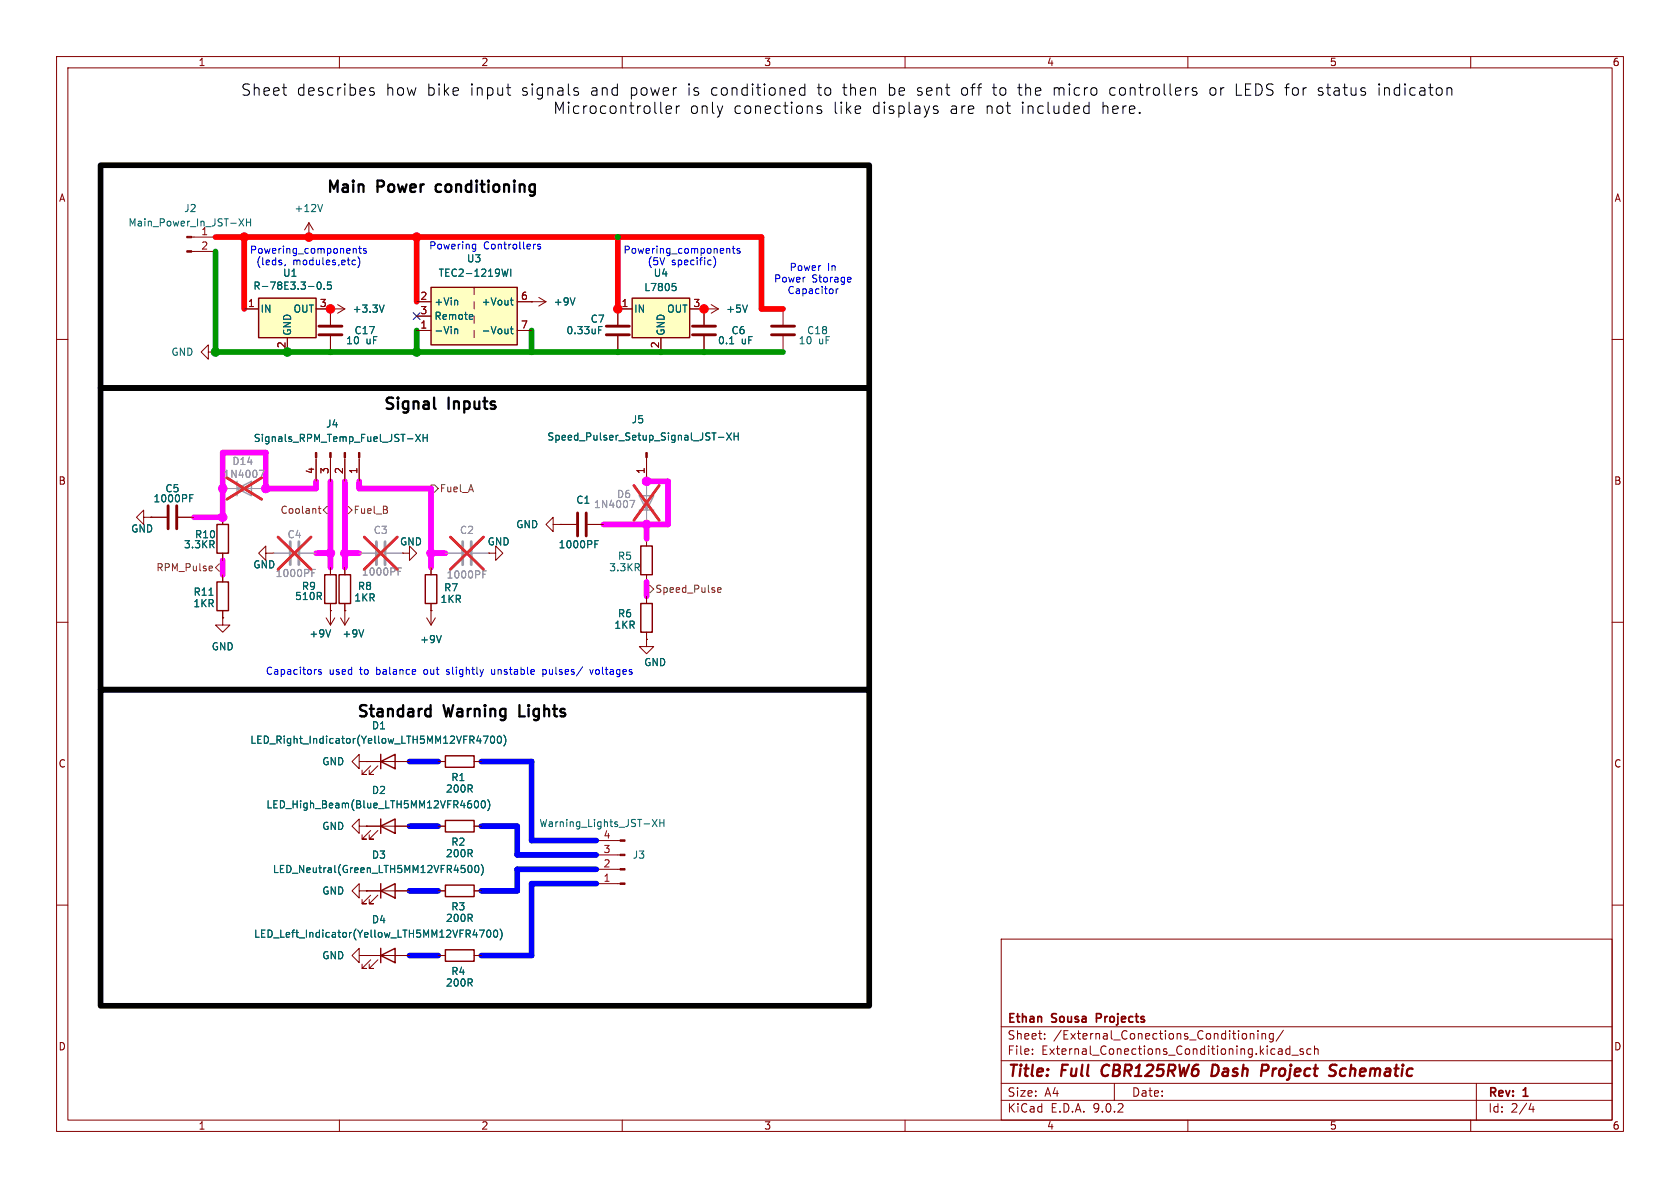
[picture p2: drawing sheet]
<svg xmlns="http://www.w3.org/2000/svg" width="297mm" height="210mm" viewBox="0 0 297 210" stroke-linecap="round" stroke-linejoin="round" font-family="sans-serif">
<g fill="none" stroke="#840000" stroke-width=".18">
<path d="M10 10h277v190h-277zM12 12h273v186h-273zM60 10v2M110 10v2M160 10v2M210 10v2M260 10v2M58.4 54.6v2.8M58.4 59.4v2.8M138.4 54.6v2.8M138.4 59.4v2.8M10 60h2"/>
<path d="M285 60h2M26.7 91.4h2.8M31.5 91.4h2.8M114.3 80.9v4.2M10 110h2M39.4 109.2v1.3h1.2l-1.2 1.3-1.3-1.3h1.3M39.4 109.2h.1M285 110h2M64.8 134.6h7.6M65.5 135.4l-1.5 1.5h.8h-.8v-.8M66.8 135.4l-1.5 1.5h.7h-.7v-.8M105.4 156.2h4.2"/>
<path d="M105.4 153.7h4.2M105.4 151.1h4.2M105.4 148.6h4.2M10 160h2M77.5 168.9h1.2M83.8 168.9h1.3M177 166h108v32h-108zM285 160h2M60 198v2M110 198v2M160 198v2M177 194.5h108"/>
<path d="M177 191.5h108M177 187.5h108M177 181.5h108M182.5 186.3v.1M182.5 185.5v.1M184.7 183.6v.1M184.7 182.8v.1M197 191.5v3M210 198v2M220.1 182.7l.3 .3v.4l-.3 .3M221 182.8l.2-.1 .4 .1 .1 .9M221 182.7v1"/>
<path d="M222.4 182.2v.1M222.4 182.7v1M223.1 182.8l.2-.1 .4 .1v.9M223.1 182.7v1M225.1 182.8l-.4-.1-.3 .3v.4l.1 .2h.6M225.1 182.7v1.2l-.3 .3-.3-.1M226.5 185.4l.2 .2v.8M226.7 186.3l-.2 .1M226.7 185.8h-.2M226.9 182.1l-1.3 2M228 184.9v1.5M228 185.5l-.4-.1-.3 .3v.4l.2 .2h.5"/>
<path d="M228.4 186.5h1.1M230.4 185.5l-.4-.1-.2 .2 .1 .2 .5 .2v.3h-.6M231.7 185.5l-.4-.1-.3 .3v.4l.2 .2h.5M232.4 185.5l.2-.1 .4 .1v.9M232.4 184.9v1.5M260 198v2M261 191.5v6.5M270.7 195l-.4 1.1h.9M271 195.6v1"/>
</g>
<path d="M195 188.5a1.27 1.27 0 0 0 0 1.6M215.2 188.3l-.8-.1-.2 2h.4l.5-.3M223.2 188.2l.9 .1a.58 .58 0 0 1-.3 1h-.8M236 189.4a.44 .44 0 0 1 0 .6M236 188.2l.3 .1M237.8 188.9a.66 .66 0 0 0-.9 .4v.7l.3 .2h.4" fill="none" stroke="#840000" stroke-width=".4"/>
<path d="M193.8 180h.6M194.4 179.2h-.6v1.5" fill="none" stroke="#840000" stroke-width=".3"/>
<path d="M56.4 57.7h4.1M56.4 59.2h4.1M136.4 57.7h4.1M136.4 59.2h4.1M29.7 89.4v4.1M31.2 89.4v4.1" fill="none" stroke="#840000" stroke-width=".51"/>
<path d="M67.3 134.6l2.5-1.2v2.5zM67.3 133.4v2.5M78.7 167.9h5.1v2h-5.1z" fill="none" stroke="#840000" stroke-width=".25"/>
<g fill="none" stroke="#006464" stroke-width=".18">
<path d="M127 77.3h1M128.5 76.5l.8 1.3M129.3 76.5l-.8 1.3M129.8 76.5v1.3M129.8 77.1h.7M130.5 76.5v1.3M33.5 88.1h.5M33.5 87.4h.7M84.3 131h.8M85.4 130.1h.9l-.6 1.3M86.8 130.2l.2-.1a.68 .68 0 0 1 .5 .7 .68 .68 0 0 1-.5 .6l-.2-.1-.1-.4zM88 130.2l.2-.1a.68 .68 0 0 1 .5 .7 .68 .68 0 0 1-.5 .6l-.2-.1-.1-.4z"/>
<path d="M89.1 129.9a1.46 1.46 0 0 1 0 2M115.3 144.9l.9 1.2M116.2 144.9l-.9 1.2M116.6 144.9v1.2M116.6 145.5h.8M117.4 144.9v1.2"/>
</g>
<path d="M41.9 86.4l2.5-1.3v2.5zM41.9 85.1v2.5" fill="none" stroke="#a1a1a1" stroke-width=".25"/>
<path d="M39.4 86.4h7.6" fill="none" stroke="#a1a1a1" stroke-width=".18"/>
<path d="M45.8 83.1h.9l-.6 1.3" fill="none" stroke="#989898" stroke-width=".18"/>
<path d="M40.1 84.5l6.2 3.8M46.3 84.5l-6.2 3.8" fill="none" stroke="#e12e31" stroke-width=".46"/>
<g fill="#840000" stroke="#840000" stroke-width=".18">
<path d="M109.6 156.1h.9v.2h-.9z"/>
<path d="M109.6 153.5h.9v.3h-.9z"/>
<path d="M109.6 151h.9v.3h-.9z"/>
<path d="M109.6 148.5h.9v.2h-.9z"/>
<path d="M114.2 80h.2v.9h-.2z"/>
</g>
<path d="M111.8 52.7h10.1v7h-10.1z" fill="#ffffc2"/>
<path d="M111.8 52.7h10.1v7h-10.1z" fill="none" stroke="#840000" stroke-width=".25"/>
<g fill="none" stroke="#840000" stroke-width=".18">
<path d="M94 53.3h.1M94 53.3h2.5M95.2 52.6l1.3 .7M96.5 53.3l-1.3 .8M109.2 59.4v2.8M111.8 54.6h-2.6v2.8M116.8 59.7v2.5M121.9 54.6h5.1M124.5 54.6h.1M124.5 54.6v2.8M124.5 59.4v2.8M125.7 53.8l1.3 .8"/>
<path d="M127 54.6l-1.3 .8M25.4 91.4v-1.2l-1.3 1.2 1.3 1.3v-1.3h1.3M26.7 91.4h.1"/>
</g>
<path d="M101.7 52.6l-.5 1.3M105.8 58.3h.5M118.9 50.1h.6M119 50.6h.3l.2 .2-.1 .5-.4 .1M132.1 53.9l-.4 1.3M129 60.8h.7" fill="none" stroke="#006464" stroke-width=".18"/>
<path d="M107.2 57.7h4.1M107.2 59.2h4.1M122.4 57.7h4.1M122.4 59.2h4.1" fill="none" stroke="#840000" stroke-width=".51"/>
<path d="M76.2 50.8h15.2v10.2h-15.2z" fill="#ffffc2"/>
<path d="M76.2 50.8h15.2v10.2h-15.2zM113.3 96.5h2v5.1h-2zM113.3 106.7h2v5.1h-2zM78.7 133.6h5.1v2h-5.1zM67.3 146.1l2.5-1.3v2.5zM67.3 157.5l2.5-1.3v2.6zM67.3 144.8v2.5M67.3 156.2v2.6M78.7 156.5h5.1v2h-5.1zM78.7 145h5.1v2.1h-5.1zM67.3 168.9l2.5-1.3v2.6zM67.3 167.6v2.6" fill="none" stroke="#840000" stroke-width=".25"/>
<g fill="none" stroke="#840000" stroke-width=".18">
<path d="M54.6 39.4l-.8 1.2M54.6 39.4l.8 1.2M54.6 39.4v2.5M33.9 41.9h4.2M33.9 44.5h4.2M54.6 41.9h.1M58.4 54.6h.1M58.4 54.6h2.6M59.7 53.8l1.3 .8M61 54.6l-1.3 .8M73.7 53.3h2.5M73.7 58.4h2.5"/>
<path d="M73.7 55.9h2.5M83.8 50.8v1.3M83.8 53.3v1.3M83.8 55.9v1.3M83.8 58.4v1.3M91.4 53.3h2.6M91.4 58.4h2.6M36.8 62.2v-1.2l-1.2 1.2 1.2 1.3v-1.3h1.3M38.1 62.2h.1M55.9 80.9v4.2M58.4 80.9v4.2M61 80.9v4.2"/>
<path d="M63.5 80.9v4.2M71.1 97.8h1.3v-1.3l1.3 1.3-1.3 1.3v-1.3M71.1 97.8h.1M114.3 95.3v1.2M75.4 109.2l.8 1.3M76.2 108h.1M76.2 108v2.5M77 109.2l-.8 1.3M114.3 113v1.3h1.3l-1.3 1.3-1.3-1.3h1.3M114.3 113h.1M114.3 101.6v1.3M114.3 105.4v1.3"/>
<path d="M114.3 111.8v1.2M63.5 134.6v-1.2l-1.3 1.2 1.3 1.3v-1.3h1.3M64.8 134.6h.1M77.5 134.6h1.2M83.8 134.6h1.3M63.5 146.1v-1.3l-1.3 1.3 1.3 1.2v-1.2h1.3M63.5 157.5v-1.3l-1.3 1.3 1.3 1.3v-1.3h1.3M64.8 146.1h.1M64.8 157.5h.1M64.8 157.5h7.6M64.8 146.1h7.6M65.5 146.8l-1.5 1.5h.8h-.8v-.7"/>
<path d="M65.5 158.2l-1.5 1.6h.8h-.8v-.8M66.8 146.8l-1.5 1.5h.7h-.7v-.7M66.8 158.2l-1.5 1.6h.7h-.7v-.8M77.5 157.5h1.2M77.5 146.1h1.2M83.8 157.5h1.3M83.8 146.1h1.3M63.5 168.9v-1.3l-1.3 1.3 1.3 1.3v-1.3h1.3M64.8 168.9h.1M64.8 168.9h7.6M65.5 169.7l-1.5 1.5h.8h-.8v-.8M66.8 169.7l-1.5 1.5h.7h-.7v-.8"/>
</g>
<g fill="none" stroke="#006464" stroke-width=".18">
<path d="M42.2 38.7l.9 1.2M43.1 38.7l-.9 1.2M43.6 38.7v1.2M43.6 39.3h.7M44.3 38.7v1.2M57 36.1l-.4 1.3M67.9 53.9l-.4 1.3M80.4 58.3l.2-.1h.3v.8M80.4 58.2v.8M80.7 53.1l.2 .2v.6M83.4 55.6l.2 .3-.6 .1M83.5 56.4l-.1 .1"/>
<path d="M89.8 47.6l-.3 1.2-.2-.9-.3 .9M90.2 58.2h.5M90.2 53.1h.5M90.3 47.6v1.2M90.4 52.6v1.1l.3 .2M90.4 57.7v1.1l.3 .2M73.5 76.8l.8 1.2M74.3 76.8l-.8 1.2M74.8 76.8v1.2M74.8 77.4h.7M75.5 76.8v1.2M78 112.3l-.4 1.3"/>
<path d="M82.8 153.1l.2-.1a.68 .68 0 0 1 .5 .6 .68 .68 0 0 1-.5 .6l-.2-.1-.1-.3zM84 141.6l.2-.1a.68 .68 0 0 1 .4 .7 .68 .68 0 0 1-.4 .6 .84 .84 0 0 1-.2-1.2zM84 153.1l.2-.1a.68 .68 0 0 1 .5 .6 .68 .68 0 0 1-.5 .6l-.2-.1-.1-.3zM85.1 152.8a1.46 1.46 0 0 1 0 1.9M85.2 141.7l.2-.2a.68 .68 0 0 1 .4 .7 .68 .68 0 0 1-.4 .6l-.2-.1-.1-.4zM86.2 141.4a1.46 1.46 0 0 1 0 1.9M84.8 164.4h.8l-.5 1.3M86.2 164.5l.1-.1a.68 .68 0 0 1 .5 .6 .68 .68 0 0 1-.5 .7l-.1-.1-.2-.4zM87.4 164.5l.2-.1a.68 .68 0 0 1 .4 .6 .68 .68 0 0 1-.4 .7l-.2-.1-.1-.4zM88.4 164.2a1.46 1.46 0 0 1 0 2"/>
</g>
<g fill="#840000" stroke="#840000" stroke-width=".18">
<path d="M33 41.8h.9v.2h-.9z"/>
<path d="M33 44.3h.9v.3h-.9z"/>
<path d="M63.4 80h.2v.9h-.2z"/>
<path d="M60.8 80h.3v.9h-.3z"/>
<path d="M58.3 80h.2v.9h-.2z"/>
<path d="M55.8 80h.2v.9h-.2z"/>
</g>
<path d="M45.7 52.7h10.2v7h-10.2z" fill="#ffffc2"/>
<path d="M45.7 52.7h10.2v7h-10.2zM38.4 92.7h2v5.1h-2zM38.4 102.9h2v5.1h-2zM57.4 101.6h2v5.1h-2zM59.9 101.6h2.1v5.1h-2.1zM75.2 101.6h2v5.1h-2z" fill="none" stroke="#840000" stroke-width=".25"/>
<g fill="none" stroke="#840000" stroke-width=".18">
<path d="M43.2 54.6h2.5M50.8 59.7v2.5M55.9 54.6h2.5M58.4 54.6h.1M58.4 54.6v2.8M58.4 59.4v2.8M73.7 53.3h2.5M73.7 58.4h2.5M73.7 55.9h2.5M91.4 53.3h2.6M91.4 58.4h2.6M94 53.3h.1"/>
<path d="M109.2 59.4v2.8M111.8 54.6h-2.6v2.8M116.8 59.7v2.5M121.9 54.6h2.6M124.5 54.6h.1M124.5 54.6v2.8M124.5 59.4v2.8M26.7 91.4h.1M26.7 91.4h2.8M31.5 91.4h2.8M39.4 91.4v1.3M39.4 97.8v1.3"/>
<path d="M47 97.8v-1.3l-1.3 1.3 1.3 1.3v-1.3h1.3M48.3 97.8h.1M55.9 81.3v3.8M58.4 81.3v3.8M61 81.3v3.8M63.5 81.3v3.8M71.1 97.8h.1M86.4 97.8h1.2v-1.3l1.3 1.3-1.3 1.3v-1.3M86.4 97.8h.1M97.8 92.7v-1.3l-1.3 1.3 1.3 1.3v-1.3h1.3M99.1 92.7h.1M99.1 92.7h2.8"/>
<path d="M103.9 92.7h2.8M114.3 81.3v3.8M39.4 109.2h.1M39.4 101.6v1.3M39.4 108v1.2M57.7 109.2l.7 1.3M58.4 108h.1M58.4 100.3v1.3M58.4 106.7v3.8M59.2 109.2l-.8 1.3M60.2 109.2l.8 1.3M61 108h.1"/>
<path d="M61 100.3v1.3M61 106.7v3.8M61.7 109.2l-.7 1.3M76.2 108h.1M76.2 100.3v1.3M76.2 106.7v1.3M114.3 113h.1M114.3 105.4v1.3M114.3 111.8v1.2M64.8 134.6h.1M64.8 134.6h2.5M69.8 134.6h2.6"/>
<path d="M77.5 134.6h1.2M83.8 134.6h1.3M64.8 146.1h.1M64.8 157.5h.1M64.8 157.5h2.5M64.8 146.1h2.5M69.8 157.5h2.6M69.8 146.1h2.6M77.5 157.5h1.2M77.5 146.1h1.2M83.8 157.5h1.3M83.8 146.1h1.3"/>
<path d="M64.8 168.9h.1M64.8 168.9h2.5M69.8 168.9h2.6M77.5 168.9h1.2M83.8 168.9h1.3"/>
</g>
<g fill="none" stroke="#006464" stroke-width=".18">
<path d="M56.2 49.9h.2a.68 .68 0 0 1 .4 .6 .68 .68 0 0 1-.4 .6 .84 .84 0 0 1-.2-1.2zM57.3 51v.1M58.5 49.9h-.6v.6l.1-.2 .5 .1 .1 .2-.1 .4-.2 .1-.4-.1M67.9 53.9l-.4 1.3M80.4 58.3l.2-.1h.3v.8M80.4 58.2v.8M80.7 53.1l.2 .2v.6M83.4 55.6l.2 .3-.6 .1M83.5 56.4l-.1 .1M89.8 47.6l-.3 1.2-.2-.9-.3 .9M90.2 58.2h.5M90.2 53.1h.5"/>
<path d="M90.3 47.6v1.2M90.4 52.6v1.1l.3 .2M90.4 57.7v1.1l.3 .2M101.7 52.6l-.5 1.3M105.8 58.3h.5M118.9 50.1h.6M119 50.6h.3l.2 .2-.1 .5-.4 .1M132.1 53.9l-.4 1.3M73.5 76.8l.8 1.2M74.3 76.8l-.8 1.2M74.8 76.8v1.2M74.8 77.4h.7"/>
<path d="M75.5 76.8v1.2M127 77.3h1M128.5 76.5l.8 1.3M129 60.8h.7M129.3 76.5l-.8 1.3M129.8 76.5v1.3M129.8 77.1h.7M130.5 76.5v1.3M33.5 88.1h.5M33.5 87.4h.7M105.2 96.2h.4M105.2 95.6h.6"/>
<path d="M36.9 105.2h.8M58.5 111.3l-.5 1.3M64.3 111.3l-.4 1.3M78 112.3l-.4 1.3M84.3 131h.8M85.4 130.1h.9l-.6 1.3M86.8 130.2l.2-.1a.68 .68 0 0 1 .5 .7 .68 .68 0 0 1-.5 .6l-.2-.1-.1-.4zM88 130.2l.2-.1a.68 .68 0 0 1 .5 .7 .68 .68 0 0 1-.5 .6l-.2-.1-.1-.4zM89.1 129.9a1.46 1.46 0 0 1 0 2M82.8 153.1l.2-.1a.68 .68 0 0 1 .5 .6 .68 .68 0 0 1-.5 .6l-.2-.1-.1-.3zM84 141.6l.2-.1a.68 .68 0 0 1 .4 .7 .68 .68 0 0 1-.4 .6 .84 .84 0 0 1-.2-1.2zM84 153.1l.2-.1a.68 .68 0 0 1 .5 .6 .68 .68 0 0 1-.5 .6l-.2-.1-.1-.3z"/>
<path d="M85.1 152.8a1.46 1.46 0 0 1 0 1.9M85.2 141.7l.2-.2a.68 .68 0 0 1 .4 .7 .68 .68 0 0 1-.4 .6l-.2-.1-.1-.4zM86.2 141.4a1.46 1.46 0 0 1 0 1.9M84.8 164.4h.8l-.5 1.3M86.2 164.5l.1-.1a.68 .68 0 0 1 .5 .6 .68 .68 0 0 1-.5 .7l-.1-.1-.2-.4zM87.4 164.5l.2-.1a.68 .68 0 0 1 .4 .6 .68 .68 0 0 1-.4 .7l-.2-.1-.1-.4zM88.4 164.2a1.46 1.46 0 0 1 0 2"/>
</g>
<path d="M113 87.6h2.6l-1.3 2.6zM113 90.2h2.6" fill="none" stroke="#a1a1a1" stroke-width=".25"/>
<path d="M39.4 86.4h2.5M44.4 86.4h2.6M48.3 97.8h2.8M53.1 97.8h2.8M63.5 97.8h2.8M68.3 97.8h2.8M78.7 97.8h2.8M83.6 97.8h2.8M114.3 85.1v7.6" fill="none" stroke="#a1a1a1" stroke-width=".18"/>
<path d="M45.8 83.1h.9l-.6 1.3M111.4 88.5h.8l-.5 1.2M55.1 101.3h.5M55.1 100.7h.6M70.4 101h.4M70.4 100.4h.6M85.4 101.5h.4M85.4 100.9h.6" fill="none" stroke="#989898" stroke-width=".18"/>
<path d="M40.1 84.5l6.2 3.8M46.3 84.5l-6.2 3.8M49.1 94.9l5.9 5.7M55 94.9l-5.9 5.7M64.4 94.9l5.8 5.7M70.2 94.9l-5.8 5.7M79.6 94.9l5.9 5.7M85.5 94.9l-5.9 5.7M112.1 85.8l4.4 6.2M116.5 85.8l-4.4 6.2" fill="none" stroke="#e12e31" stroke-width=".46"/>
<path d="M102.1 90.7v4M103.6 90.7v4" fill="none" stroke="#840000" stroke-width=".51"/>
<path d="M51.3 95.8v4M52.8 95.8v4M66.5 95.8v4M68.1 95.8v4M81.8 95.8v4M83.3 95.8v4" fill="none" stroke="#a1a1a1" stroke-width=".51"/>
<path d="M38.7 99.7h.7v1.3h-.7l-.6-.7zM56.3 89.9h.4M56.4 89.5v1.1l.3 .1M57.8 89.5h.6v1.3h-.6l-.7-.6zM61 89.5h.6l.6 .7-.6 .6h-.6zM76.2 85.7h.6l.7 .7-.7 .6h-.6zM37.4 100.1l.2 .3-.6 .1M37.5 100.8l-.1 .1M114.3 103.5h.6l.7 .6-.7 .7h-.6zM126.9 104.3l.6-.1-.1-.3h-.4l-.1 .2v.6h.5" fill="none" stroke="#725600" stroke-width=".18"/>
<path d="M38.1 41.9h96.5v12.7h3.8M43.2 41.9v12.7M73.7 41.9v11.4M109.2 41.9v12.7" fill="none" stroke="#f00" stroke-width="1"/>
<path d="M38.1 44.5v17.7h100.3M73.7 58.4v3.8M94 58.4v3.8" fill="none" stroke="#009600" stroke-width="1"/>
<path d="M39.4 99.1v2.5M55.9 97.8h2.5M55.9 85.1v1.3h-8.9v-6.4h-7.6v11.4h-5.1M58.4 85.1v15.2M61 97.8h2.5M61 85.1v15.2M63.5 85.1v1.3h12.7v13.9M76.2 97.8h2.5M114.3 85.1h3.8v7.6h-11.4M114.3 92.7v2.6M114.3 102.9v2.5" fill="none" stroke="#f0f" stroke-width="1"/>
<path d="M72.4 134.6h5.1M85.1 134.6h8.9v14h11.4M72.4 157.5h5.1M72.4 146.1h5.1M85.1 146.1h6.3v5h14M105.4 153.7h-14v3.8h-6.3M105.4 156.2h-11.4v12.7h-8.9M72.4 168.9h5.1" fill="none" stroke="#00f" stroke-width="1"/>
<path d="M73.1 55.3l1.2 1.2M74.3 55.3l-1.2 1.2" fill="none" stroke="#000084" stroke-width=".18"/>
<g fill="none" stroke="#00f" stroke-width=".18">
<path d="M50.4 46.8l-.1 .2M62.4 46.8h.4M62.5 46h.3M62.5 44h.4l.1 .8M63.3 45.4a1.46 1.46 0 0 1 0 1.9M63.4 43.9h.5M63.6 43.5v1.1l.3 .2M64.7 44l-.3-.1-.1 .2v.2l.4 .1v.3h-.4M83.6 44h.5M83.6 43.2h.5M84.1 43.2v1l-.2 .2h-.3M94.6 43.2h.1"/>
<path d="M95.5 43.2h-.3l-.2 .2 .1 .1 .4 .2v.3h-.5M125.7 46.8h-.1M126.5 45.9v.9l-.3 .5M128.5 44h.5v.8M129.4 43.9h.5M129.6 43.5v1.1l.3 .2M130.8 44l-.3-.1-.2 .2 .1 .2 .4 .1v.3h-.5M147.8 51.1v.8M147.9 51.1l-.1 .2M150.3 49l.1 .3-.6 .1M150.4 49.8l-.1 .1M55.8 118.4h.1"/>
<path d="M56.8 118.4h-.3l-.2 .1 .1 .2 .4 .1v.3h-.5M78.9 119.1l.1 .1M79.1 118.4l-.2 .1 .2 .3M86.9 118.4v.6l.4 .2M96 118.4h.3l.2 .1M96 118.4v1.2M96.5 119.1l-.2 .1-.3-.1M104.3 118.4l.3 .8 .3-.8"/>
</g>
<path d="M76.7 70.3v1.7l.3 .3M75.5 125.3l.6 .1M76.1 124.6v2M76.1 126.5l-.6 .1" fill="none" stroke="#000" stroke-width=".4"/>
<g fill="none" stroke="#000" stroke-width=".18">
<path d="M66.1 15.6l-.5-.1-.3 .3 .1 .3 .7 .2 .1 .2-.1 .2-.2 .1-.6-.1M89.5 15.5h.8M90.1 16.8h.2M101.7 16.2l.5 .1 .1 .3-.3 .2h-.4M101.7 15.5l.5 .1M116.9 20l.2 .1M117.8 19.4l.9-.2-.1-.4-.5-.1-.3 .3 .1 1 .2 .1 .5-.1M119.6 18.7v1.4M120.1 18.7a.51 .51 0 0 0-.5 .4M142.3 15.6l-.6-.1-.4 .4v.6l.2 .2 .2 .1 .6-.1M142.3 14.8v2M145.2 18.8l-.5-.1-.3 .3 .1 .3 .7 .2 .1 .2-.1 .3-.2 .1-.6-.1"/>
<path d="M165.1 19.3l.7 .2 .1 .3-.3 .3-.6-.1M165.1 18.8l.2-.1 .5 .1M191.8 20l.2 .1 .5-.1M191.8 18.8l.2-.1 .5 .1M192.5 18.1v2M211.5 15.6l-.4-.1-.3 .3 .1 .3 .6 .2 .1 .2-.1 .2-.2 .1-.5-.1M243.8 14.8v.2M243.8 15.5v1.3M243.8 14.8l-.1 .1 .1 .1M243.8 14.8l.1 .1-.1 .1M256.4 15.5l.3 .3v1"/>
</g>
<path d="M17.8 29.2h135.9v39.4h-135.9zM17.8 68.6h135.9v53.3h-135.9zM17.8 121.9h135.9v55.9h-135.9z" fill="none" stroke="#000" stroke-width="1"/>
<g fill="#009600" stroke="#009600" stroke-width=".18">
<circle cx="73.7" cy="62.2" r=".75"/>
<circle cx="116.8" cy="62.2" r=".46"/>
<circle cx="124.5" cy="62.2" r=".46"/>
<circle cx="109.2" cy="62.2" r=".46"/>
<circle cx="94" cy="62.2" r=".46"/>
<circle cx="58.4" cy="62.2" r=".46"/>
<circle cx="50.8" cy="62.2" r=".75"/>
<circle cx="109.2" cy="41.9" r=".46"/>
<circle cx="38.1" cy="62.2" r=".75"/>
</g>
<g fill="#f0f" stroke="#f0f" stroke-width=".18">
<circle cx="114.3" cy="85.1" r=".75"/>
<circle cx="47" cy="86.4" r=".75"/>
<circle cx="114.3" cy="92.7" r=".75"/>
<circle cx="39.4" cy="86.4" r=".75"/>
<circle cx="39.4" cy="91.4" r=".75"/>
<circle cx="61" cy="97.8" r=".75"/>
<circle cx="58.4" cy="97.8" r=".75"/>
<circle cx="76.2" cy="97.8" r=".75"/>
</g>
<g fill="#f00" stroke="#f00" stroke-width=".18">
<circle cx="109.2" cy="54.6" r=".75"/>
<circle cx="124.5" cy="54.6" r=".75"/>
<circle cx="73.7" cy="41.9" r=".75"/>
<circle cx="58.4" cy="54.6" r=".75"/>
<circle cx="54.6" cy="41.9" r=".75"/>
<circle cx="43.2" cy="41.9" r=".75"/>
</g>
<g font-size="2.8">
<text x="42.5" y="17.1">Sheet</text>
<text x="52.4" y="17.1">describes</text>
<text x="68.2" y="17.1">how</text>
<text x="75.5" y="17.1">bike</text>
<text x="83.2" y="17.1">input</text>
<text x="92.3" y="17.1">signals</text>
<text x="104.5" y="17.1">and</text>
<text x="111.5" y="17.1">power</text>
<text x="121.8" y="17.1">is</text>
<text x="125.9" y="17.1">conditioned</text>
<text x="144.8" y="17.1">to</text>
<text x="149.4" y="17.1">then</text>
<text x="157.4" y="17.1">be</text>
<text x="162.5" y="17.1">sent</text>
<text x="170.4" y="17.1">off</text>
<text x="176.1" y="17.1">to</text>
<text x="180.6" y="17.1">the</text>
<text x="186.9" y="17.1">micro</text>
<text x="196.8" y="17.1">controllers</text>
<text x="214.6" y="17.1">or</text>
<text x="219.2" y="17.1">LEDS for</text>
<text x="233.9" y="17.1">status</text>
<text x="244.6" y="17.1">indicaton</text>
<text x="97.7" y="20.4">Microcontroller</text>
<text x="121.9" y="20.4">only</text>
<text x="129.7" y="20.4">conections</text>
<text x="147.3" y="20.4">like</text>
<text x="154.3" y="20.4">displays</text>
<text x="168" y="20.4">are</text>
<text x="174.4" y="20.4">not</text>
<text x="180.7" y="20.4">included</text>
<text x="195" y="20.4">here.</text>
<text x="57.5" y="34.6">Main</text>
<text x="66.7" y="34.6">Power</text>
<text x="77.8" y="34.6">conditioning</text>
<text x="67.6" y="73">Signal</text>
<text x="79.2" y="73">Inputs</text>
<text x="62.9" y="127.3">Standard</text>
<text x="78.5" y="127.3">Warning</text>
<text x="92.6" y="127.3">Lights</text>
</g>
<g font-size="2.8" fill="#840000">
<text x="178" y="190.9">Title:</text>
<text x="187.7" y="190.9">Full</text>
<text x="195.6" y="190.9">CBR125RW6</text>
<text x="215.8" y="190.9">Dash</text>
<text x="225.4" y="190.9">Project</text>
<text x="238.3" y="190.9">Schematic</text>
</g>
<g font-size="2.1" fill="#840000">
<text x="178" y="184">Sheet:</text>
<text x="178" y="181.2">Ethan</text>
<text x="186" y="181.2">Sousa</text>
<text x="186.2" y="184">/External_Conections_Conditioning/</text>
<text x="194.5" y="181.2">Projects</text>
<text x="178" y="186.7">File:</text>
<text x="184.1" y="186.7">External_Conections_Conditioning.kicad_sch</text>
<text x="178" y="196.9">KiCad</text>
<text x="178" y="194.1">Size:</text>
<text x="184.7" y="194.1">A4</text>
<text x="185.7" y="196.9">E.D.A.</text>
<text x="193.3" y="196.9">9.0.2</text>
<text x="200" y="194.1">Date:</text>
<text x="263" y="194.3">Rev:</text>
<text x="263" y="196.9">Id:</text>
<text x="267.1" y="196.9">2/4</text>
<text x="269.4" y="194.3">1</text>
</g>
<g font-size="1.8" fill="#840000">
<text x="35" y="11.9">1</text>
<text x="85" y="11.9">2</text>
<text x="135" y="11.9">3</text>
<text x="185" y="11.9">4</text>
<text x="235" y="11.9">5</text>
<text x="285" y="11.9">6</text>
<text x="10.3" y="35.9">A</text>
<text x="285.3" y="35.9">A</text>
<text x="10.3" y="85.9">B</text>
<text x="285.3" y="85.9">B</text>
<text x="10.3" y="135.9">C</text>
<text x="285.3" y="135.9">C</text>
<text x="10.3" y="185.9">D</text>
<text x="285.3" y="185.9">D</text>
<text x="35" y="199.9">1</text>
<text x="85" y="199.9">2</text>
<text x="135" y="199.9">3</text>
<text x="185" y="199.9">4</text>
<text x="235" y="199.9">5</text>
<text x="285" y="199.9">6</text>
</g>
<g font-size="1.8" fill="#006464">
<text x="22.6" y="40.2">Main_Power_In_JST-XH</text>
<text x="32.5" y="37.7">J2</text>
<text x="52" y="37.7">+12V</text>
<text x="82.4" y="46.6">U3</text>
<text x="44.7" y="51.4">R-78E3.3-0.5</text>
<text x="49.9" y="49.1">U1</text>
<text x="77.4" y="49.1">TEC2-1219WI</text>
<text x="113.8" y="51.7">L7805</text>
<text x="115.5" y="49.1">U4</text>
<text x="46" y="55.5">IN</text>
<text x="51.7" y="59.4" transform="rotate(-90 51.7 59.4)">GND</text>
<text x="51.8" y="55.5">OUT</text>
<text x="62.2" y="55.5">+3.3V</text>
<text x="62.6" y="59.3">C17</text>
<text x="76.7" y="54.2">+Vin</text>
<text x="76.7" y="59.3">-Vin</text>
<text x="76.7" y="56.7">Remote</text>
<text x="85" y="54.2">+Vout</text>
<text x="85" y="59.3">-Vout</text>
<text x="97.8" y="54.2">+9V</text>
<text x="100" y="59.3">0.33uF</text>
<text x="104.3" y="57.3">C7</text>
<text x="112" y="55.5">IN</text>
<text x="117.7" y="59.4" transform="rotate(-90 117.7 59.4)">GND</text>
<text x="117.8" y="55.5">OUT</text>
<text x="128.3" y="55.5">+5V</text>
<text x="129.2" y="59.3">C6</text>
<text x="142.6" y="59.3">C18</text>
<text x="30.2" y="63.1">GND</text>
<text x="61.1" y="61.1">10</text>
<text x="64.7" y="61.1">uF</text>
<text x="126.8" y="61.1">0.1</text>
<text x="131" y="61.1">uF</text>
<text x="141.1" y="61.1">10</text>
<text x="144.7" y="61.1">uF</text>
<text x="57.6" y="75.8">J4</text>
<text x="111.6" y="75">J5</text>
<text x="44.8" y="78.3">Signals_RPM_Temp_Fuel_JST-XH</text>
<text x="96.7" y="78.1">Speed_Pulser_Setup_Signal_JST-XH</text>
<text x="27" y="89">1000PF</text>
<text x="29.1" y="87.2">C5</text>
<text x="101.8" y="89.3">C1</text>
<text x="23.1" y="94.3">GND</text>
<text x="34.4" y="95.4">R10</text>
<text x="91.2" y="93.6">GND</text>
<text x="32.4" y="97.1">3.3KR</text>
<text x="70.6" y="96.6">GND</text>
<text x="86.1" y="96.6">GND</text>
<text x="98.7" y="97.1">1000PF</text>
<text x="107.6" y="101.2">3.3KR</text>
<text x="109.1" y="99.2">R5</text>
<text x="34.1" y="107.5">1KR</text>
<text x="34.1" y="105.5">R11</text>
<text x="52.1" y="106.3">510R</text>
<text x="53.3" y="104.5">R9</text>
<text x="62.5" y="106.5">1KR</text>
<text x="63.2" y="104.5">R8</text>
<text x="77.8" y="106.8">1KR</text>
<text x="78.4" y="104.7">R7</text>
<text x="54.6" y="112.9">+9V</text>
<text x="60.4" y="112.9">+9V</text>
<text x="74.2" y="113.9">+9V</text>
<text x="108.5" y="111.4">1KR</text>
<text x="109.1" y="109.3">R6</text>
<text x="37.3" y="115.2">GND</text>
<text x="113.8" y="118">GND</text>
<text x="44.2" y="131.7">LED_Right_Indicator(Yellow_LTH5MM12VFR4700)</text>
<text x="65.7" y="129.1">D1</text>
<text x="56.9" y="135.5">GND</text>
<text x="47" y="143.1">LED_High_Beam(Blue_LTH5MM12VFR4600)</text>
<text x="65.7" y="140.6">D2</text>
<text x="78.7" y="140.3">200R</text>
<text x="79.7" y="138.3">R1</text>
<text x="56.9" y="146.9">GND</text>
<text x="79.7" y="149.7">R2</text>
<text x="95.3" y="146.4">Warning_Lights_JST-XH</text>
<text x="48.1" y="154.5">LED_Neutral(Green_LTH5MM12VFR4500)</text>
<text x="65.7" y="152">D3</text>
<text x="78.7" y="151.7">200R</text>
<text x="111.8" y="152">J3</text>
<text x="56.9" y="158.3">GND</text>
<text x="79.7" y="161.1">R3</text>
<text x="44.8" y="166">LED_Left_Indicator(Yellow_LTH5MM12VFR4700)</text>
<text x="65.7" y="163.4">D4</text>
<text x="78.7" y="163.2">200R</text>
<text x="56.9" y="169.8">GND</text>
<text x="79.7" y="172.6">R4</text>
<text x="78.7" y="174.6">200R</text>
</g>
<g font-size="1.8" fill="#a90000">
<text x="35.5" y="41.7">1</text>
<text x="35.5" y="44.2">2</text>
<text x="74.2" y="53.1">2</text>
<text x="92" y="53.1">6</text>
<text x="43.7" y="54.4">1</text>
<text x="56.4" y="54.4">3</text>
<text x="74.2" y="58.2">1</text>
<text x="74.2" y="55.6">3</text>
<text x="92" y="58.2">7</text>
<text x="109.8" y="54.4">1</text>
<text x="122.5" y="54.4">3</text>
<text x="50.5" y="61.7" transform="rotate(-90 50.5 61.7)">2</text>
<text x="116.6" y="61.7" transform="rotate(-90 116.6 61.7)">2</text>
<text x="55.6" y="83.9" transform="rotate(-90 55.6 83.9)">4</text>
<text x="58.2" y="83.9" transform="rotate(-90 58.2 83.9)">3</text>
<text x="60.7" y="83.9" transform="rotate(-90 60.7 83.9)">2</text>
<text x="63.2" y="83.9" transform="rotate(-90 63.2 83.9)">1</text>
<text x="114" y="83.9" transform="rotate(-90 114 83.9)">1</text>
<text x="106.6" y="148.3">4</text>
<text x="106.6" y="156">1</text>
<text x="106.6" y="153.4">2</text>
<text x="106.6" y="150.9">3</text>
</g>
<g font-size="1.8" fill="#00f">
<text x="44.1" y="45.1">Powering_components</text>
<text x="45.2" y="47.1">(leds,</text>
<text x="51.7" y="47.1">modules,etc)</text>
<text x="75.8" y="44.3">Powering</text>
<text x="85.5" y="44.3">Controllers</text>
<text x="110.1" y="45.1">Powering_components</text>
<text x="114.4" y="47.1">(5V</text>
<text x="118.7" y="47.1">specific)</text>
<text x="136.7" y="50.1">Power</text>
<text x="139.1" y="52.2">Capacitor</text>
<text x="139.5" y="48.1">Power</text>
<text x="143.5" y="50.1">Storage</text>
<text x="146.3" y="48.1">In</text>
<text x="46.9" y="119.5">Capacitors</text>
<text x="58.2" y="119.5">used</text>
<text x="63.8" y="119.5">to</text>
<text x="66.8" y="119.5">balance</text>
<text x="75.4" y="119.5">out</text>
<text x="79.6" y="119.5">slightly</text>
<text x="87.7" y="119.5">unstable</text>
<text x="97" y="119.5">pulses/</text>
<text x="105.6" y="119.5">voltages</text>
</g>
<g font-size="1.8" fill="#989898">
<text x="41" y="82.4">D14</text>
<text x="39.4" y="84.7">1N4007</text>
<text x="109" y="88.2">D6</text>
<text x="50.7" y="95.4">C4</text>
<text x="66" y="94.6">C3</text>
<text x="81.2" y="94.6">C2</text>
<text x="104.9" y="90">1N4007</text>
<text x="44.7" y="100.7">GND</text>
<text x="63.9" y="102">1000PF</text>
<text x="48.6" y="102.2">1000PF</text>
<text x="78.9" y="102.5">1000PF</text>
</g>
<g font-size="1.8" fill="#725600">
<text x="77.7" y="87.2">Fuel_A</text>
<text x="49.5" y="91">Coolant</text>
<text x="62.4" y="91">Fuel_B</text>
<text x="27.5" y="101.2">RPM_Pulse</text>
<text x="115.8" y="105">Speed_Pulse</text>
</g>
</svg>
